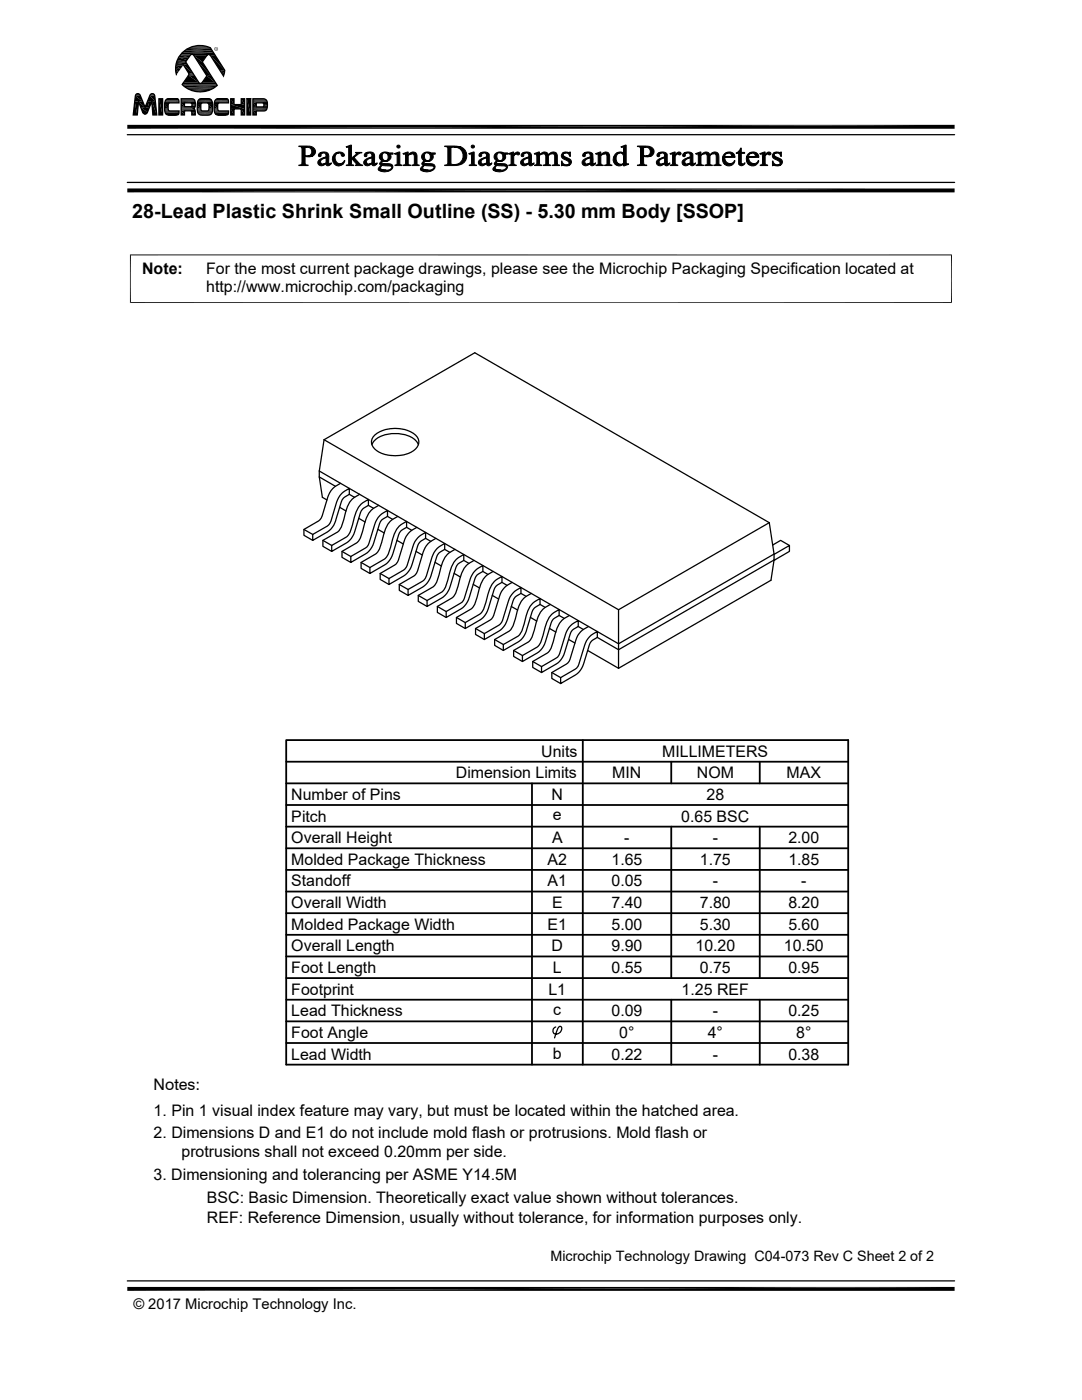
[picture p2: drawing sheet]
<svg xmlns="http://www.w3.org/2000/svg" width="216mm" height="279mm" viewBox="0 0 216 279" stroke-linecap="round" stroke-linejoin="round" font-family="sans-serif">
<g fill="none" stroke="#000" stroke-width=".25">
<path d="M27.1 18.9a.52 .52 0 0 1 .9 .1l1 2.4 .9-2.4a.5 .5 0 0 1 .5-.3 .5 .5 0 0 1 .5 .4l.4 3.8h-.8l-.2-2.7-.9 2.2a.5 .5 0 0 1-.5 .4 .5 .5 0 0 1-.4-.4l-.9-2.1-.2 2.6h-.8zM31.7 19.7h.7v3.2h-.7zM33.1 20l.5-.3h1.6l.4 .2 .1 .6-2 .1-.2 .4v.7l.1 .3 .2 .1h1.9a.62 .62 0 0 1-.1 .7 .62 .62 0 0 1-.6 .2h-1.2a.96 .96 0 0 1-.9-1.2 2.92 2.92 0 0 1 .2-1.8zM36.2 19.7h2.3a1.28 1.28 0 0 1 .2 1.9l-.1 .1 .3 .2 .1 1h-.7v-.6l-.2-.2h-1.3v.8h-.6zM36.6 13l1.1 1.7-1.4 2.2a5.1 5.1 0 0 0 7 .1l-2.9-4.6 1-1.5h.5l2.7 4.3 .3-1.2-2.9-4.5a4.8 4.8 0 0 0-5.1 .6 4.8 4.8 0 0 0-1.7 4.8M38.1 10.9h.3l.3 .1 2.6 4.1-1.2 1.6-.4-.2-2.7-4.2zM39.6 20l.5-.3h1.5a.93 .93 0 0 1 .8 1.1l-.1 1.6a.79 .79 0 0 1-.9 .6 2.2 2.2 0 0 1-1.8-.2 3.5 3.5 0 0 1 0-2.8zM43 20l.5-.3h1.6l.4 .2 .1 .6-2 .1-.2 .4v.7l.1 .3 .2 .1h1.9a.62 .62 0 0 1-.1 .7 .62 .62 0 0 1-.6 .2h-1.2a.96 .96 0 0 1-1-1.2 2.92 2.92 0 0 1 .3-1.8zM46 19.7h.7v1.2h1.4v-1.2h.7v3.2h-.7v-1.2h-1.4v1.2h-.7zM49.3 19.7h.7v3.2h-.7zM49.3 19.7h.7M50.5 19.7h2.2a1.49 1.49 0 0 1 .5 2.2l-.5 .2h-1.6v.8h-.6z"/>
<path d="M25.4 36.4h165.1M25.4 26.9h165.1M36.8 20.5h1.3l.2 .2v.4l-.1 .2h-1.4zM40.2 20.7l.2-.2 1.1 .1 .2 .4-.1 1-.2 .1h-1.2l-.1-.4zM51.1 20.5h1.4a.56 .56 0 0 1 0 .8h-1.4zM63.7 94l11.9 6.9M63.7 95.2l3.2 1.8M63.7 95.2l.6 4.1 .9 .5M63.7 94v1.2M64.7 87.8l58.7 33.9M64.7 87.8l30-17.4 58.8 33.9M64.7 87.8l-1 6.2"/>
<path d="M67.9 96.5l-1.2 .7-.9 1.1-.4 .9-1.1 3.8-.5 .7-3.2 2v1.1l1.8 1M68.2 98.5l1.5-1v1.2a2.39 2.39 0 0 0-1.6 1.4l-1.1 3.8-.7 1.4-1 .9-2.9 1.6v-1.1l2.9-1.7 .5-.6 1.4-4.2 .4-.9zM69.7 98.7l1 .6M70.7 99.3h.1M71.8 98.7a4.9 4.9 0 0 0-3 4l-.2 .8a4.8 4.8 0 0 1-1.2 2.7l-3 1.6v1.2l1.8 1M74.2 88.7a4.5 4.5 0 0 1 4.1-2.2 5.6 5.6 0 0 1 5 1.8l.2 .4M74.5 87.2a6.5 6.5 0 0 1 8.7 0 1.88 1.88 0 0 1-.7 2.8 6.9 6.9 0 0 1-7.8-.5 1.74 1.74 0 0 1-.2-2.3zM60.6 105.7l1.8 1M64.4 107.8l1.8 1.1M67.8 101.2l1.2 .8M68.2 110l1.8 1.1M71.6 103.4l1.3 .8"/>
<path d="M72 100.7l1.5-1v1.2a2.39 2.39 0 0 0-1.6 1.4l-1.3 4.3-.5 .9-1 .9-2.9 1.6v-1.1l2.9-1.7a5.5 5.5 0 0 0 1.5-3.5 6.6 6.6 0 0 1 1.4-3zM72.1 112.2l1.7 1.1M73.5 100.9l1 .6M75.4 105.6l1.3 .8M75.6 100.9a5 5 0 0 0-3 4.1l-.2 .8a4.4 4.4 0 0 1-1.2 2.6l-3 1.6v1.2l1.8 1M75.6 100.9l47.8 27.6 31.1-17.9M75.8 102.9l1.5-1v1.2a2.26 2.26 0 0 0-1.6 1.4l-1.3 4.3-.5 .8-.6 .7-3.3 1.9v-1.1l2.9-1.7 .6-.6 1.5-4.6zM75.9 114.4l1.7 1.1M77.3 103.1l1.1 .6M79.2 107.8l1.3 .8M79.4 103.1a4.9 4.9 0 0 0-3 4l-.2 .9a4.5 4.5 0 0 1-1.2 2.6l-2.9 1.6v1.2l1.7 1M79.6 105.1l1.5-1v1.1a2.33 2.33 0 0 0-1.6 1.5l-1.1 3.8-.7 1.3-.6 .7-3.3 1.9v-1.1l2.9-1.7a5.5 5.5 0 0 0 1.5-3.5 6.8 6.8 0 0 1 1.4-3z"/>
<path d="M79.7 116.6l1.7 1M81.1 105.2l1 .6M83 110l1.3 .8M83.2 105.2a4.2 4.2 0 0 0-2.6 2.8l-1.1 3.8-.4 .7-3.2 1.9v1.2l1.7 1M83.4 107.3l1.5-1v1.1a2.39 2.39 0 0 0-1.5 1.5l-1.2 3.7-.7 1.4-1 1-2.9 1.6v-1.1l2.9-1.7 .6-.6 1.5-4.7zM83.5 118.8l1.7 1M84.9 107.4l1.1 .6M86.8 112.2l1.3 .8M87 107.4l-1.2 .8-1 1.1-.4 .9-1.1 3.8-.4 .7-3.2 1.9v1.2l1.7 1M87.2 109.5l1.5-1v1.1a2.39 2.39 0 0 0-1.6 1.5l-1.1 3.8-.7 1.3-1 1-2.9 1.6v-1.2l2.9-1.6 .6-.6 1.3-4.2 .4-.9zM88.7 109.6l1.1 .6M90.6 114.4l1.3 .8"/>
<path d="M90.8 109.6a5 5 0 0 0-2.9 4.1l-.3 .8a4.5 4.5 0 0 1-1.2 2.6l-2.9 1.7v1.2l1.7 1M91 111.7l1.5-1v1.1a2.26 2.26 0 0 0-1.5 1.5l-1.4 4.3-.5 .8-.9 .9-3 1.7v-1.2l3-1.6a5.5 5.5 0 0 0 1.4-3.5 6.6 6.6 0 0 1 1.4-3zM92.5 111.8l1.1 .6M94.4 116.6l1.3 .7M94.6 111.8a5 5 0 0 0-3 4.1l-.2 .9a4.4 4.4 0 0 1-1.2 2.5l-2.9 1.7v1.2l1.7 1M94.8 113.9l1.6-1v1.1a2.26 2.26 0 0 0-1.6 1.5l-1.3 4.3-.6 .8-.6 .7-3.3 1.9v-1.2l2.9-1.6 .6-.6 1.5-4.7zM96.4 114l1 .6M98.2 118.8l1.3 .7M98.4 114a4.9 4.9 0 0 0-2.9 4.1l-.2 .9a4.5 4.5 0 0 1-1.3 2.5l-2.9 1.7v1.2l1.7 1M98.6 116.1l1.6-1.1v1.2a2.33 2.33 0 0 0-1.6 1.5l-1.2 3.8-.6 1.3-1 .9-3 1.7v-1.2l3-1.6a5.5 5.5 0 0 0 1.4-3.5 6.8 6.8 0 0 1 1.4-3zM100.2 116.2l1 .6M102.2 116.2a4.3 4.3 0 0 0-2.5 2.8l-1.2 3.8-.4 .7-3.2 1.9v1.2l1.7 1"/>
<path d="M102.4 118.3l1.5-1.1v1.2a2.28 2.28 0 0 0-1.5 1.5l-1.1 3.7-.8 1.4-.9 .9-3 1.7v-1.2l3-1.6 .5-.6 1.5-4.7zM103.9 118.4l1.1 .6M106 118.4a4.9 4.9 0 0 0-2.9 4.1l-.2 .8a4.8 4.8 0 0 1-1.3 2.6l-2.9 1.7v1.2l1.7 1M153.5 104.3l-30.1 17.4M153.5 104.3l1 6.3M154.2 108.8l1.6-1 1.7 1.1M154.5 110.6l3-1.7v1.1l-3 1.8M154.5 110.6v1.2M154.5 111.8l-.7 4-30.4 17.6M154.5 111.8l-31.1 17.9-4.2-2.5M87.3 121l1.7 1M91.1 123.2l1.7 1"/>
<path d="M94.9 125.4l1.7 1M98.7 127.6l1.7 1M102 121l1.3 .8M102.5 129.8l1.7 1M105.8 123.2l1.3 .8M106.2 120.5l1.6-1.1v1.2a2.39 2.39 0 0 0-1.6 1.5l-1.1 3.8-.7 1.3-1 .9-3 1.7v-1.2l3-1.6a9.2 9.2 0 0 0 1.7-4.4l.6-1.5zM106.3 132l1.8 1M107.8 120.6l1 .6M109.6 125.4l1.3 .8M109.8 120.6a5 5 0 0 0-2.9 4.1l-.2 .8a4.5 4.5 0 0 1-1.3 2.6l-2.9 1.7v1.2l1.7 1M110.1 122.6l1.5-1v1.2a2.26 2.26 0 0 0-1.6 1.5l-1.3 4.2-.5 .9-1 .9-3 1.7v-1.2l3-1.7a5.6 5.6 0 0 0 1.4-3.4 6.7 6.7 0 0 1 1.5-3.1zM110.1 134.2l1.8 1"/>
<path d="M111.6 122.8l1 .6M113.5 127.6l1.2 .7M113.6 122.8a5 5 0 0 0-2.9 4.1l-.2 .9a4.4 4.4 0 0 1-1.3 2.5l-2.9 1.7v1.2l1.8 1M113.9 124.9l1.5-1.1v1.2a2.26 2.26 0 0 0-1.6 1.5l-1.3 4.2-.5 .9-.7 .7-3.2 1.9v-1.2l2.9-1.7 .5-.5 1.5-4.7zM115.4 125l1 .6M117.3 129.8l6.1 3.6M117.4 125a4.1 4.1 0 0 0-2.5 2.8l-1.3 4.2-.6 .5-2.9 1.7v1.2l1.8 1M117.6 127.1l1.6-1.1v1.2a2.33 2.33 0 0 0-1.6 1.5l-1.1 3.8-.7 1.3-1 .9-2.9 1.7v-1.2l2.9-1.7 .5-.5 1.5-4.7zM123.4 121.7v11.7M110.9 205a.76 .76 0 0 0-.4 1.2 .76 .76 0 0 0 1.3-.2l.3-.9-.1-.2-.3-.1a4 4 0 0 0-1 2.3M25.4 255.6h165.1"/>
</g>
<g fill="none" stroke="#000" stroke-width=".2">
<path d="M33.1 19.9h2.6M33.2 19.8h2.4M33.3 19.7h2.2M33.4 19.7h2.1M35.9 11h2.2M36 10.9h2.1M36.2 19.7h2.3M36.2 19.7h2.4M36.2 19.8h2.5M36.2 19.9h2.6M36.3 16.9h7M36.4 16.9h6.9"/>
<path d="M36.4 17h6.9M36.5 16.6h3.4M36.5 16.7h6.6M36.5 16.5h3.3M36.9 17.4h6M37.5 17.7h4.9M37.8 9.5h4.2M38 9.4h3.7M38.4 10.9h3.2M38.5 9.3h2.8M38.5 11h2.9M38.7 11h2.6"/>
<path d="M38.7 18.2h2.5M38.7 9.2h2.4M39.6 19.9h2.6M39.8 19.8h2.2M40.1 16.6h3M40.2 16.6h2.9M42.8 10.9h-6.8M43 19.9h2.6M43.1 19.8h2.4M43.2 19.7h2.2M43.3 19.7h2M50.5 19.7h2.2"/>
<path d="M50.5 19.7h2.4M50.5 19.8h2.5M50.5 19.9h2.6M50.5 19.9h2.7M32.9 20.5h2.8M32.9 22.2h2.8M32.9 22.3h2.8M32.9 20.4h2.8M32.9 20.3h2.8M32.9 22.4h2.8M32.9 22.5h2.8M32.9 20.2h2.8"/>
<path d="M33 20.1h2.7M33 22.6h2.7M33 20h2.7M33 22.7h2.7M33.1 22.7h2.6M33.1 22.8h2.6M33.2 22.8h2.4M33.3 22.9h2.3M33.4 22.9h2.1M36.2 20h2.7M36.2 20.2h2.7M36.2 21.3h2.7"/>
<path d="M36.2 21.4h2.7M36.2 21.5h2.7M36.2 21.6h2.6M36.2 21.6h2.5M36.2 21.7h2.5M36.2 21.8h2.6M36.2 21.9h2.7M36.2 22h2.7M36.2 22.1h2.7M39.4 20.5h3M39.4 22.2h3M39.4 20.4h3"/>
<path d="M39.4 22.3h3M39.4 22.5h2.9M39.4 20.2h3M39.5 22.6h2.8M39.5 20h2.8M39.5 22.7h2.7M39.6 22.8h2.6M39.7 22.8h2.4M39.8 22.9h2.2M42.8 22.2h2.8M42.8 20.5h2.8M42.8 20.4h2.8"/>
<path d="M42.8 22.3h2.8M42.8 20.3h2.8M42.8 22.4h2.8M42.8 22.5h2.8M42.8 20.2h2.8M42.9 22.6h2.7M42.9 20.1h2.7M42.9 20h2.7M42.9 22.7h2.7M43 22.7h2.6M43 22.8h2.6M43.1 22.8h2.4"/>
<path d="M43.2 22.9h2.2M43.3 22.9h2M50.5 20h2.7M50.5 20.2h2.8M50.5 20.4h2.8M50.5 20.5h2.8M50.5 21.4h2.8M50.5 21.7h2.8M50.5 21.8h2.8M50.5 21.9h2.7M50.5 22h2.6M53 22.1h-2.5"/>
<path d="M26 50.8v9.7M189.9 50.8v9.7M189.9 50.9h-164M25.9 60.4h164"/>
</g>
<g fill="#000" stroke="#000" stroke-width=".2">
<path d="M80.4 30.6l.3 .1zM118.9 30.6l.2 .1zM123.9 29.3h.3zM151.6 30.6l.3 .1z"/>
<path d="M60.2 29.4h1.1h-.4v1.7h1.5l-1.5 .1v1.6l.6 .2h-1.9v-.1a.5 .5 0 0 0 .7-.6z" fill-rule="evenodd"/>
<path d="M59.6 29.1h1.6a1.26 1.26 0 0 1 1.3 .4 1.26 1.26 0 0 1 .3 1.3l-.4 .3h-1a.87 .87 0 0 0 .8-.9 .87 .87 0 0 0-.9-.8h-1.1z" fill-rule="evenodd"/>
<path d="M60.9 31.2h1.3z" fill-rule="evenodd"/>
<path d="M63.6 30.7l.3-.2h.6l-.4 .2a.36 .36 0 0 1-.1 .4 .36 .36 0 0 1-.3 .1l-.2-.1z" fill-rule="evenodd"/>
<path d="M63.5 32.1a1.65 1.65 0 0 1 1.6-.6 1.09 1.09 0 0 0-1.1 .9l.3 .3 .6 .1a.83 .83 0 0 1-.9 .3 .83 .83 0 0 1-.6-.7z" fill-rule="evenodd"/>
<path d="M63.9 30.5l.2-.1a1.3 1.3 0 0 1 1.5 .4l.1 1.9 .3 .1a.51 .51 0 0 1-.5 .3 .51 .51 0 0 1-.4-.3v-.1l-.3-.1 .3-.1v-1h-.5l.5-.3a.56 .56 0 0 0-.6-.7z" fill-rule="evenodd"/>
<path d="M64.4 32.8l.7-.1z" fill-rule="evenodd"/>
<path d="M65.7 32.7l.4-.2-.1 .3z" fill-rule="evenodd"/>
<path d="M67 30.6l.6-.1a1.1 1.1 0 0 0-.7 1.2 1.1 1.1 0 0 0 .9 1h.7a1.33 1.33 0 0 1-2-.2 1.33 1.33 0 0 1 .5-1.9z" fill-rule="evenodd"/>
<path d="M67.1 30.5a1.26 1.26 0 0 1 1.6 .4v.2a.46 .46 0 0 1-.5 0 .46 .46 0 0 1-.2-.5z" fill-rule="evenodd"/>
<path d="M67.8 32.7a.93 .93 0 0 0 .9-.7l.1 .2-.3 .5z" fill-rule="evenodd"/>
<path d="M69.1 29.3h.2z" fill-rule="evenodd"/>
<path d="M69.1 29.3l1-.3v3.7l.5 .3h-1.5l.3-.1 .2-.3v-3l-.1-.2z" fill-rule="evenodd"/>
<path d="M70.9 30.4h1.3l-.7 .4-.9 .6 1.2 1.3 .6 .3h-1.5l.2-.3-1-1.1 1-.8v-.3z" fill-rule="evenodd"/>
<path d="M72.8 30.7l.2-.2h.7h-.2a.46 .46 0 0 0-.3 .6l-.2 .2a.32 .32 0 0 1-.3-.2 .32 .32 0 0 1 .1-.4z" fill-rule="evenodd"/>
<path d="M72.7 32.1a1.64 1.64 0 0 1 1.5-.6 1.06 1.06 0 0 0-1.1 .9l.4 .3 .6 .1a.84 .84 0 0 1-.9 .3 .84 .84 0 0 1-.6-.7z" fill-rule="evenodd"/>
<path d="M73 30.5l.2-.1a1.31 1.31 0 0 1 1.5 .4l.1 1.9 .3 .1a.48 .48 0 0 1-.5 .3 .48 .48 0 0 1-.4-.4l-.2-.1 .2-.1v-1h-.5l.5-.3a.54 .54 0 0 0-.5-.7z" fill-rule="evenodd"/>
<path d="M73.6 32.8l.6-.1z" fill-rule="evenodd"/>
<path d="M74.9 32.7l.3-.2-.1 .3z" fill-rule="evenodd"/>
<path d="M75.7 33.3l.5-.3-.3 .5a.93 .93 0 0 0 1.1 .5h-1.4a.42 .42 0 0 1 .1-.7z" fill-rule="evenodd"/>
<path d="M76 30.6l.8-.3 .7 .2h-.7a.83 .83 0 0 0-.5 .8 .83 .83 0 0 0 .5 .7h.7l-1.1 .1-.2 .3 .4 .2a2.38 2.38 0 0 1 1.7 .4l.1 .4a1.97 1.97 0 0 1-2.8 .6h1.4a.8 .8 0 0 0 1.1-.7l-.3-.2-1.7-.1a.48 .48 0 0 1-.3-.5 .48 .48 0 0 1 .5-.4 .85 .85 0 0 1-.3-1.5z" fill-rule="evenodd"/>
<path d="M76.4 32.1h1z" fill-rule="evenodd"/>
<path d="M76.8 30.5h1.6v.3h-.5a.81 .81 0 0 1-.4 1.2h-.6a.82 .82 0 0 0 .5-.8 .82 .82 0 0 0-.6-.7z" fill-rule="evenodd"/>
<path d="M78.7 30.6l.3 .1z" fill-rule="evenodd"/>
<path d="M78.7 30.6l1.1-.3v2.1a.37 .37 0 0 0 .4 .5v.1h-1.4l.4-.3v-1.6l-.1-.3z" fill-rule="evenodd"/>
<path d="M80.4 30.6l1-.3v.6h-.5z" fill-rule="evenodd"/>
<path d="M80.9 30.9l1.3-.2-.8 .4 .1 1.6 .4 .3h-1.4l.4-.3z" fill-rule="evenodd"/>
<path d="M81.7 30.7a.84 .84 0 0 1 .9-.4 .84 .84 0 0 1 .6 .8v1.6l.5 .3h-1.5l.3-.1 .2-.3-.1-1.6-.3-.3z" fill-rule="evenodd"/>
<path d="M84.1 33.3l.5-.3-.2 .5a.93 .93 0 0 0 1 .5h-1.4a.42 .42 0 0 1 .1-.7z" fill-rule="evenodd"/>
<path d="M84.4 30.6l.9-.3 .6 .2h-.7a.83 .83 0 0 0-.5 .8 .83 .83 0 0 0 .5 .7h.7l-1.1 .1-.2 .3 .5 .2a2.38 2.38 0 0 1 1.6 .4l.1 .4a1.97 1.97 0 0 1-2.8 .6h1.4a.8 .8 0 0 0 1.2-.7l-.4-.2-1.7-.1a.48 .48 0 0 1-.3-.5 .48 .48 0 0 1 .5-.4 .85 .85 0 0 1-.3-1.5z" fill-rule="evenodd"/>
<path d="M84.8 32.1h1z" fill-rule="evenodd"/>
<path d="M85.2 30.5h1.6v.3h-.5a.81 .81 0 0 1-.4 1.2h-.6a.82 .82 0 0 0 .6-.8 .82 .82 0 0 0-.7-.7z" fill-rule="evenodd"/>
<path d="M88.7 29.1h2l1.3 .3-2 .1v3.2l1.9 .1-.9 .2h-2.3l.6-.2v-.2l.1-2.9a.46 .46 0 0 0-.7-.4z" fill-rule="evenodd"/>
<path d="M90.7 29.4h1.3a1.86 1.86 0 0 1 1.2 1.7 1.86 1.86 0 0 1-1.3 1.7h-1.2a1.73 1.73 0 0 0 1.7-1.7 1.73 1.73 0 0 0-1.7-1.7z" fill-rule="evenodd"/>
<path d="M93.6 30.6l.3 .1z" fill-rule="evenodd"/>
<path d="M93.6 30.6l1-.3v2.1a.36 .36 0 0 0 .1 .4 .36 .36 0 0 0 .4 .1v.1h-1.5v-.1a.38 .38 0 0 0 .5-.5v-1.5l-.1-.1z" fill-rule="evenodd"/>
<path d="M95.7 30.7l.2-.2h.6h-.1a.43 .43 0 0 0-.3 .6l-.2 .2a.32 .32 0 0 1-.3-.2 .32 .32 0 0 1 .1-.4z" fill-rule="evenodd"/>
<path d="M95.7 31.9l.9-.4h.5a1.08 1.08 0 0 0-1.1 .9l.4 .3 .5 .1a.79 .79 0 0 1-.9 .2 .79 .79 0 0 1-.5-.9z" fill-rule="evenodd"/>
<path d="M95.9 30.5a1.28 1.28 0 0 1 1.7 .4v1.7l.4 .2a.48 .48 0 0 1-.5 .3 .48 .48 0 0 1-.4-.4l-.2-.1 .2-.1v-1h-.5l.5-.2-.1-.6z" fill-rule="evenodd"/>
<path d="M96.5 32.8l.6-.1z" fill-rule="evenodd"/>
<path d="M97.8 32.7l.3-.2-.1 .3z" fill-rule="evenodd"/>
<path d="M98.6 33.3l.5-.3-.3 .5a.94 .94 0 0 0 1.1 .5h-1.4a.42 .42 0 0 1 .1-.7z" fill-rule="evenodd"/>
<path d="M98.9 30.6a1.47 1.47 0 0 1 1.5-.1h-.7a.81 .81 0 0 0-.6 .8 .81 .81 0 0 0 .7 .7h.6l-1.1 .1-.2 .5 1.7 .1a.6 .6 0 0 1 .5 .7 2.05 2.05 0 0 1-2.8 .6 4.5 4.5 0 0 0 2.3-.3l.2-.4-.2-.2h-1.3a.55 .55 0 0 1-.8-.6l.4-.4a.85 .85 0 0 1-.2-1.5z" fill-rule="evenodd"/>
<path d="M99.3 32.1h1z" fill-rule="evenodd"/>
<path d="M99.7 30.5h1.6v.3h-.6a.83 .83 0 0 1-.3 1.2h-.6h.1a.84 .84 0 0 0 .4-.8 .84 .84 0 0 0-.6-.7z" fill-rule="evenodd"/>
<path d="M101.5 30.6l.2 .1z" fill-rule="evenodd"/>
<path d="M101.5 30.6l1-.3v.6h.2l-.2 .3v1.5l.5 .3h-1.5l.5-.3v-1.7l-.1-.2z" fill-rule="evenodd"/>
<path d="M102.7 30.7h.2l-.4 .2z" fill-rule="evenodd"/>
<path d="M102.7 30.7a.49 .49 0 0 1 .5-.4 .49 .49 0 0 1 .5 .5 .49 .49 0 0 1-.8-.1z" fill-rule="evenodd"/>
<path d="M104.1 30.7l.3-.2h.6h-.2a.46 .46 0 0 0-.3 .6l-.1 .2a.32 .32 0 0 1-.4-.2 .32 .32 0 0 1 .1-.4z" fill-rule="evenodd"/>
<path d="M104 32.1a1.64 1.64 0 0 1 1.5-.6 1.06 1.06 0 0 0-1.1 .9l.4 .3 .6 .1a.84 .84 0 0 1-.9 .3 .84 .84 0 0 1-.6-.7z" fill-rule="evenodd"/>
<path d="M104.4 30.5l.1-.1a1.31 1.31 0 0 1 1.5 .4l.1 1.9 .3 .1a.48 .48 0 0 1-.5 .3 .48 .48 0 0 1-.4-.4l-.2-.1 .2-.1v-1h-.4l.4-.3a.54 .54 0 0 0-.5-.7z" fill-rule="evenodd"/>
<path d="M104.9 32.8l.6-.1z" fill-rule="evenodd"/>
<path d="M106.2 32.7l.4-.2-.2 .3z" fill-rule="evenodd"/>
<path d="M106.6 30.6l.3 .1z" fill-rule="evenodd"/>
<path d="M106.6 30.6l1.1-.3v.6h-.6l-.1-.1z" fill-rule="evenodd"/>
<path d="M107.1 30.9l1.3-.2-.7 .3v1.7l.4 .3h-1.4l.4-.3z" fill-rule="evenodd"/>
<path d="M107.9 30.7a.86 .86 0 0 1 1.5 .2h.2l-.2 .1 .1 1.7 .4 .3h-1.5l.5-.3v-1.5l-.2-.4z" fill-rule="evenodd"/>
<path d="M109.5 30.8l.2-.2 .5 .1-.6 .2h-.2z" fill-rule="evenodd"/>
<path d="M109.7 30.6a.85 .85 0 0 1 .9-.2 .85 .85 0 0 1 .6 .7v1.3a.37 .37 0 0 0 .5 .5v.1h-1.5l.5-.3v-1.5a.45 .45 0 0 0-.5-.5z" fill-rule="evenodd"/>
<path d="M112 32.1a1.36 1.36 0 0 0 1.6 .9l-1.6 .1z" fill-rule="evenodd"/>
<path d="M112.2 30.7l.2-.2h.5a.39 .39 0 0 0-.5 .2 .39 .39 0 0 0 .2 .5l.8 .4a.73 .73 0 0 1 .6 .6 .73 .73 0 0 1-.4 .8h-.5l.4-.4a1.73 1.73 0 0 0-1.1-.9l-.4-.5z" fill-rule="evenodd"/>
<path d="M112.4 30.5l.4-.2 .8 .1z" fill-rule="evenodd"/>
<path d="M112.2 33h1.4l-.5 .1z" fill-rule="evenodd"/>
<path d="M112.4 30.5l1.4-.2v.9l-.2-.1a.7 .7 0 0 0-.7-.6z" fill-rule="evenodd"/>
<path d="M116.5 30.6l.1-.1h.6l-.4 .2a.36 .36 0 0 1 0 .4 .36 .36 0 0 1-.4 .1l-.1-.2z" fill-rule="evenodd"/>
<path d="M116.5 31.8l.8-.3h.5a1.09 1.09 0 0 0-1.1 .9l.3 .3 .6 .1a.89 .89 0 0 1-1.5-.2l.1-.4z" fill-rule="evenodd"/>
<path d="M116.6 30.5l.2-.1a1.1 1.1 0 0 1 1.3 .2 1.1 1.1 0 0 1 .2 1.2v.8l.4 .2a.51 .51 0 0 1-.4 .3 .51 .51 0 0 1-.5-.3v-.1l-.2-.1 .2-.1v-1h-.5l.5-.3a.55 .55 0 0 0-.6-.7z" fill-rule="evenodd"/>
<path d="M117.1 32.8l.7-.1z" fill-rule="evenodd"/>
<path d="M118.5 32.7l.3-.2-.1 .3z" fill-rule="evenodd"/>
<path d="M118.9 30.6l1-.3v.6h-.6z" fill-rule="evenodd"/>
<path d="M119.3 30.9l1.4-.2-.8 .4v1.3a.39 .39 0 0 0 .1 .4 .39 .39 0 0 0 .4 .1v.1h-1.5l.5-.3z" fill-rule="evenodd"/>
<path d="M120.1 30.7a.84 .84 0 0 1 .9-.3 .84 .84 0 0 1 .6 .7l.1 1.6 .4 .3h-1.4l.4-.3v-1.7l-.4-.3z" fill-rule="evenodd"/>
<path d="M122.7 30.9l.4-.4h.6a1.2 1.2 0 0 0-.8 1.2 1.2 1.2 0 0 0 .9 1.1h-1a1.4 1.4 0 0 1-.1-1.9z" fill-rule="evenodd"/>
<path d="M123.1 30.5a1.12 1.12 0 0 1 1.3 .1z" fill-rule="evenodd"/>
<path d="M123.9 29.3l1-.3v3.3l.3 .4h-.8a1.19 1.19 0 0 1-1.6 .1h1l.6-.3v-1.4l-.3-.5h.3v-1v-.2z" fill-rule="evenodd"/>
<path d="M124.4 32.7h1v.1l-1 .3z" fill-rule="evenodd"/>
<path d="M127.7 29.4h1.1h-.4v1.7h1.6l-1.6 .1v1.1a.47 .47 0 0 0 .1 .5 .47 .47 0 0 0 .6 .1v.1h-1.9l.4-.1 .2-.3z" fill-rule="evenodd"/>
<path d="M127.2 29.1h1.6a1.23 1.23 0 0 1 1.3 .4 1.23 1.23 0 0 1 .2 1.3l-.3 .3h-1.1a.87 .87 0 0 0 .9-.9 .87 .87 0 0 0-1-.8h-1.1z" fill-rule="evenodd"/>
<path d="M128.4 31.2h1.4z" fill-rule="evenodd"/>
<path d="M131.2 30.7l.3-.2h.6h-.2a.42 .42 0 0 0-.3 .6l-.2 .2a.32 .32 0 0 1-.3-.2 .32 .32 0 0 1 .1-.4z" fill-rule="evenodd"/>
<path d="M131.3 31.9l.7-.4h.6a1.12 1.12 0 0 0-1.1 .9l.4 .3 .6 .1a.79 .79 0 0 1-1 .2 .79 .79 0 0 1-.5-.9z" fill-rule="evenodd"/>
<path d="M131.5 30.5a1.23 1.23 0 0 1 1.6 .4l.1 1.7 .3 .2a.48 .48 0 0 1-.5 .3 .48 .48 0 0 1-.4-.4l-.2-.1 .2-.1v-1h-.4l.4-.2-.1-.6-.4-.2z" fill-rule="evenodd"/>
<path d="M132 32.8l.6-.1z" fill-rule="evenodd"/>
<path d="M133.3 32.7l.3-.2-.1 .3z" fill-rule="evenodd"/>
<path d="M133.7 30.6l.3 .1z" fill-rule="evenodd"/>
<path d="M133.7 30.6l1-.3v.6h.2l-.2 .3 .1 1.5 .5 .3h-1.6l.5-.3v-1.8l-.1-.1z" fill-rule="evenodd"/>
<path d="M134.9 30.7h.3l-.5 .2z" fill-rule="evenodd"/>
<path d="M134.9 30.7a.48 .48 0 0 1 .5-.4 .48 .48 0 0 1 .5 .5 .47 .47 0 0 1-.7-.1z" fill-rule="evenodd"/>
<path d="M136.3 30.7l.3-.2h.6a.44 .44 0 0 0-.5 .6 .31 .31 0 0 1-.4 .1 .31 .31 0 0 1 0-.5z" fill-rule="evenodd"/>
<path d="M136.4 31.9l.7-.4h.6a1.11 1.11 0 0 0-1 .9l.3 .3 .6 .1a.79 .79 0 0 1-1 .2 .79 .79 0 0 1-.4-.9z" fill-rule="evenodd"/>
<path d="M136.6 30.5a1.23 1.23 0 0 1 1.7 .4v1.7l.4 .2a.48 .48 0 0 1-.5 .3 .48 .48 0 0 1-.5-.4l-.2-.1 .2-.1v-1h-.4l.4-.2-.1-.6z" fill-rule="evenodd"/>
<path d="M137.1 32.8l.6-.1z" fill-rule="evenodd"/>
<path d="M138.4 32.7l.4-.2-.1 .3z" fill-rule="evenodd"/>
<path d="M138.8 30.6l.3 .1z" fill-rule="evenodd"/>
<path d="M138.8 30.6l1.1-.3v.6h-.6l-.1-.1z" fill-rule="evenodd"/>
<path d="M139.3 30.9l1.3-.2-.7 .3v1.7l.5 .3h-1.5l.4-.3z" fill-rule="evenodd"/>
<path d="M140.1 30.7a.86 .86 0 0 1 1.5 .2h.2l-.2 .2 .1 1.6 .4 .3h-1.4l.4-.3v-1.8l-.4-.2z" fill-rule="evenodd"/>
<path d="M141.8 30.8l.1-.2 .5 .1-.8 .2z" fill-rule="evenodd"/>
<path d="M141.9 30.6a.85 .85 0 0 1 1-.2 .85 .85 0 0 1 .5 .8l.1 1.5 .4 .3h-1.5v-.1a.37 .37 0 0 0 .5-.4v-1.2a.52 .52 0 0 0-.5-.6z" fill-rule="evenodd"/>
<path d="M144.5 30.7l.3-.2h.6a.73 .73 0 0 0-.8 .7l-.4 .1z" fill-rule="evenodd"/>
<path d="M144.8 30.5a1.17 1.17 0 0 1 1.9 .9h-2.1a1.11 1.11 0 0 0 1.1 1.2l-1.2 .1-.3-.7v-.6v-.1l1.8-.1a.62 .62 0 0 0-.6-.7z" fill-rule="evenodd"/>
<path d="M144.5 32.7l1.2-.1a.85 .85 0 0 0 .9-.6l.1 .1a1.26 1.26 0 0 1-1 1 1.26 1.26 0 0 1-1.2-.4z" fill-rule="evenodd"/>
<path d="M147.8 29.5h.1v.9h.7v.2h-.7v1.9l.3 .2-.8 .1v-2.2l-.5-.1 .6-.4z" fill-rule="evenodd"/>
<path d="M147.4 32.8l.9-.1 .2-.2h.2l-.1 .1a.68 .68 0 0 1-1.2 .2z" fill-rule="evenodd"/>
<path d="M149.3 30.7l.3-.2h.5a.73 .73 0 0 0-.7 .7l-.4 .1z" fill-rule="evenodd"/>
<path d="M149.6 30.5l.1-.1a1.13 1.13 0 0 1 1.7 1h-2a1.1 1.1 0 0 0 1.1 1.2l-1.3 .1-.3-.7 .1-.7 1.7-.1a.66 .66 0 0 0-.6-.7z" fill-rule="evenodd"/>
<path d="M149.2 32.7l1.5-.1 .4-.2 .2-.4a1.16 1.16 0 0 1-.8 1.1 1.16 1.16 0 0 1-1.3-.4z" fill-rule="evenodd"/>
<path d="M151.6 30.6l1.1-.3v.6h.1l-.1 .3v1.5l.5 .3h-1.5l.4-.3v-1.5v-.4z" fill-rule="evenodd"/>
<path d="M152.8 30.7h.3l-.4 .2z" fill-rule="evenodd"/>
<path d="M152.9 30.6a.46 .46 0 0 1 .6-.3 .46 .46 0 0 1 .3 .5 .49 .49 0 0 1-.7-.1h-.3z" fill-rule="evenodd"/>
<path d="M154.1 32.1a1.35 1.35 0 0 0 1.6 .9l-1.6 .1z" fill-rule="evenodd"/>
<path d="M154.4 30.6l.6-.1h-.3a.35 .35 0 0 0-.2 .3 .35 .35 0 0 0 .2 .4l.8 .4a.73 .73 0 0 1 .6 .6 .73 .73 0 0 1-.4 .8h-.5l.4-.4a1.71 1.71 0 0 0-1.1-.9 .65 .65 0 0 1-.1-1.1z" fill-rule="evenodd"/>
<path d="M154.5 30.5l.4-.2 .8 .1z" fill-rule="evenodd"/>
<path d="M154.3 33h1.4l-.5 .1z" fill-rule="evenodd"/>
<path d="M154.5 30.5l1.4-.2v.9l-.2-.1a.7 .7 0 0 0-.7-.6z" fill-rule="evenodd"/>
<circle cx="79.5" cy="29.3" r=".31"/>
<circle cx="94.3" cy="29.3" r=".31"/>
</g>
<g fill="#000">
<path d="M27 19.2l1.5 1.1h-1.6zM27 19.2h1l.5 1.1zM27 19h1zM27 19l1 .2h-1zM27 19h1v.2zM27.1 18.9l.9 .1h-1zM27.1 18.9h.8l.1 .1zM27.1 18.9h.8zM27.1 18.8l.8 .1zM27.1 18.8l.2-.1 .6 .1zM27.3 18.7l.6 .1zM27.3 18.7h.4z"/>
<path d="M27.3 18.7h.3zM29.9 19.1l1.1 1.1h-1.6zM29.9 19.1h1l.1 1.1zM29.9 19l1 .1zM29.9 19h.9zM30 18.9l.8 .1h-.9zM30 18.9h.8v.1zM30 18.9h.8zM30 18.8l.8 .1zM30 18.8l.2-.1 .5 .1zM30.2 18.7l.5 .1zM30.2 18.7h.4z"/>
<path d="M30.2 18.7h.3zM31.7 19.7l.7 3.2h-.7zM31.7 19.7h.7v3.2zM33.5 19.7h1.9zM33.5 19.7h1.8zM33.6 19.7h1.7zM35 13.7l.6 .6h-.5zM35 13.7h1l-.4 .6zM35.1 13.1l.9 .6h-1zM35.1 13.1h1.4l-.5 .6zM35.1 14.3l.1 .6zM35.1 14.3h.5l-.4 .6z"/>
<path d="M35.1 13l1.4 .1h-1.4zM35.1 13h1.5l-.1 .1zM35.3 12.3l1.9 .3h-2zM35.3 12.3h1.7l.2 .3zM35.4 12l1.6 .3h-1.7zM35.4 12h1.9l-.3 .3zM35.6 11.5l1.7 .5h-1.9zM35.6 11.5h2.1l-.4 .5zM36.6 13l1.9 1.6h-.9zM36.6 13h.8l1.1 1.6zM37.6 15l2.1 1.5h-3.1zM37.6 15h1.2l.9 1.5z"/>
<path d="M37.6 14.6l1 .1h-.9zM37.6 14.6h.9l.1 .1zM37.7 14.9l1.1 .1h-1.2zM37.7 14.9h1l.1 .1zM37.7 14.7l1 .2h-1zM37.7 14.7h.9l.1 .2zM38.7 11l1.7 1.4h-.9zM38.7 11h2.6l-.9 1.4zM38.7 18.2l1.9 .1zM39.2 9.1l1.9 .1zM39.3 18.3h1.3zM39.2 9.1h1.5z"/>
<path d="M39.3 9.1h1.4zM39.5 12.4l2.6 2.7h-.8zM39.5 12.4h.9l1.7 2.7zM39.9 19.7h1.9zM40 19.7h1.8zM39.3 9.1h1zM40.1 19.7h1.7zM41.3 15.1l1.7 1.4h-2.7zM41.3 15.1h.8l.9 1.4zM41.6 10.9h1.2zM41.7 10.9h1.2zM41.9 10.9l1 .1z"/>
<path d="M42 11l2.9 3h-1zM42 11h.9l2 3zM42.8 9.8v.1zM42.8 9.6v.2zM42.8 9.9l.1 .1zM42.9 9.5l-.1 .1zM42.9 9.7l-.1 .1zM42.9 9.9v.1zM42.9 10l.1 .1zM42.8 9.6l.1-.1zM42.9 9.5h.1zM43 10.1l.1 .1z"/>
<path d="M43 9.4l.1 .1zM43.1 10.1h.2zM43.1 9.4l.2 .1zM43.3 10.1l.1-.1zM43.3 9.4v.1zM43.4 9.9l-.1 .1zM43.4 19.7h1.9zM43.3 9.5l.1 .2zM43.3 9.4l.1 .1zM43.3 10l.2-.1zM43.4 9.8v.1zM43.4 9.7v.1z"/>
<path d="M43.4 19.7h1.8zM43.5 19.7h1.7zM43.4 9.5l.1 .1zM43.5 9.8l-.1 .1zM43.5 9.6l-.1 .2zM43.9 14l.9 .6h-.6zM43.9 14h1l-.1 .6zM44.2 14.6l.4 .5zM44.2 14.6h.6l-.2 .5zM46 19.7l.7 1.2h-.7zM46 19.7h.7v1.2zM48.1 19.7l.7 1.2h-.7z"/>
<path d="M48.1 19.7h.7v1.2zM49.3 19.7l.7 3.2h-.7zM49.3 19.7h.7v3.2zM25.4 37.6h165.1l-165.1 .8zM25.4 38.4l165.1-.8v.8zM25.4 24.9h165.1l-165.1 .8zM25.4 25.7l165.1-.8v.8zM26.9 20.3h.7zM26.9 20.3l.5 2.6h-.8zM26.9 20.3h.7l-.2 2.6zM27.6 20.3h.9zM27.6 20.3l1.4 1.1h-.9z"/>
<path d="M27.6 20.3h.9l.5 1.1zM28.1 21.4l1.3 1h-.9zM28.1 21.4h1.7l-.4 1zM28.5 22.4h.9zM28.5 22.4l.8 .2h-.7zM28.5 22.4h.9l-.1 .2zM28.6 22.6h.7zM28.6 22.6l.5 .1zM28.6 22.6h.7l-.2 .1zM28.7 22.7h.4zM28.7 22.7h.3zM28.9 22.7h.1z"/>
<path d="M29.4 20.2l.4 1.2h-.8zM29.4 20.2h.9l-.5 1.2zM30.3 20.2l1 2.7h-.8zM30.3 20.2h.7l.3 2.7zM32.9 20.7l.7 .1zM32.9 20.7h.7zM32.9 20.8h.7zM32.9 20.8l.6 .2h-.6zM32.9 20.8h.7l-.1 .2zM32.9 21l.6 .7h-.6zM32.9 21h.6v.7zM32.9 21.7l.7 .1h-.7z"/>
<path d="M32.9 21.7h.6l.1 .1zM32.9 21.8h.7zM32.9 21.8l.7 .1zM32.9 21.9h.7zM32.9 21.9l.7 .1zM32.9 20.5h1zM32.9 20.5l.9 .1zM32.9 20.6h.8zM32.9 20.6h.9zM32.9 20.6l.7 .1zM32.9 22l.8 .1zM32.9 22.1h.8z"/>
<path d="M32.9 22.1h.9zM33.4 22.9h2zM33.5 22.9l1.7 .1zM33.5 22.9h1.9zM33.6 23h1.6zM33.6 23h1.4zM36.2 20.5l.6 .8h-.6zM36.2 20.5h.6v.8zM36.2 22.1l.6 .8h-.6zM36.2 22.1h.6v.8zM38.1 20.5h.8zM38.1 22.1h.8z"/>
<path d="M38.1 20.5h.9zM38.1 21.3h.8zM38.1 22.1l.8 .1zM38.1 20.5l.9 .1zM38.2 22.2h.7zM38.2 20.6h.8zM38.2 21.3h.7zM38.2 20.6l.8 .1zM38.2 21.2l.7 .1zM38.2 22.2l.7 .1zM38.3 20.7h.7zM38.2 21.2h.7z"/>
<path d="M38.3 21.2h.6zM38.3 22.3l.7 .1zM38.3 22.4h.7zM38.3 22.4l.7 .5h-.7zM38.3 22.4h.7v.5zM38.3 20.7l.7 .1zM38.3 20.8h.7zM38.3 21.1h.6zM38.3 21.1l.6 .1zM38.3 20.8l.7 .2h-.7zM38.3 20.8h.7v.2zM38.3 21h.7z"/>
<path d="M38.3 21l.6 .1zM39.4 20.7l.7 .1zM39.4 20.7h.7zM39.4 20.8h.7zM39.4 20.8l.7 .2h-.7zM39.4 20.8h.7v.2zM39.4 21l.7 .7h-.7zM39.4 21h.7v.7zM39.4 21.7l.7 .1h-.7zM39.4 21.7h.7v.1zM39.4 21.8h.7zM39.4 21.8l.7 .1z"/>
<path d="M39.4 21.9h.7zM39.4 21.9l.8 .1zM39.4 20.5h1zM39.4 20.5l.9 .1zM39.4 20.6h.8zM39.4 20.6h.9zM39.4 20.6l.8 .1zM39.4 20.7h.8zM39.4 22l.8 .1zM39.4 22.1h.8zM39.4 22.1h.9zM39.4 22.1h1z"/>
<path d="M39.9 22.9l1.8 .1zM39.9 22.9h2zM40.1 23h1.3zM40.1 23h1.6zM41.3 20.5h1.1zM41.4 20.5l1 .1zM41.5 20.6h.9zM41.4 22.1h1zM41.5 22.1h.9zM41.6 20.6h.8zM41.6 20.6l.8 .1zM41.6 22.1h.8z"/>
<path d="M41.6 20.7h.8zM41.6 22l.8 .1zM41.6 20.7l.8 .1zM41.7 20.8h.7zM41.7 21.9l.7 .1zM41.7 20.8l.7 .2h-.7zM41.7 20.8h.7v.2zM41.7 21.8h.7zM41.7 21.8l.7 .1zM41.7 21.9h.7zM41.7 21l.7 .7h-.7zM41.7 21h.7v.7z"/>
<path d="M41.7 21.7l.7 .1h-.7zM41.7 21.7h.7v.1zM42.7 20.7l.8 .1zM42.7 20.7h.8zM42.7 20.8h.8zM42.7 20.8l.7 .2h-.7zM42.7 20.8h.8l-.1 .2zM42.7 21l.7 .7h-.7zM42.7 21h.7v.7zM42.7 21.7l.8 .1h-.8zM42.7 21.7h.7l.1 .1zM42.7 21.8h.8z"/>
<path d="M42.7 21.8l.8 .1zM42.7 21.9h.8zM42.8 20.5h1zM42.8 20.5l.9 .1zM42.8 20.6h.8zM42.8 20.6h.9zM42.8 20.6l.7 .1zM42.8 20.7h.7zM42.8 21.9l.7 .1zM42.8 22l.8 .1zM42.8 22.1h.8zM42.8 22.1h.9z"/>
<path d="M43.3 22.9h2zM43.4 22.9l1.7 .1zM43.4 22.9h1.9zM43.5 23h1.6zM43.5 23h1.4zM46 20.9l2.8 .8h-2.8zM46 20.9h2.8v.8zM46 21.7l.7 1.2h-.7zM46 21.7h.7v1.2zM48.1 21.7l.7 1.2h-.7zM48.1 21.7h.7v1.2zM50.5 20.5l.6 .8h-.6z"/>
<path d="M50.5 20.5h.6v.8zM50.5 22.1l.6 .8h-.6zM50.5 22.1h.6v.8zM52.4 20.5h.9zM52.5 20.5l.8 .1zM52.5 20.6h.8zM52.5 21.3h.8zM52.6 20.6h.7zM52.6 21.3h.7zM52.6 20.6l.7 .1zM52.6 21.2l.7 .1zM52.6 20.7h.8z"/>
<path d="M52.6 20.7l.8 .1h-.7zM52.6 20.7h.8v.1zM52.6 21.1h.7zM52.6 21.1h.8zM52.6 21.1l.7 .1zM52.6 21.2h.7zM52.7 20.8l.7 .3h-.7zM52.7 20.8h.7v.3zM52.7 21.1h.7zM25.4 256.8h165.1l-165.1 .8zM25.4 257.6l165.1-.8v.8z"/>
</g>
<path d="M36.3 16.8h6.9M37.4 9.6h4.7M38 18.1h3.8M50.5 21.5h2.8" fill="none" stroke="#000" stroke-width=".21"/>
<g fill="none" stroke="#000" stroke-width=".36">
<path d="M36.1 10.7h6.7M36.9 9.9h5.4M57.1 147.7h112.1v64.8h-112.1zM57.1 152h112.1M57.1 156.3h112.1M106.2 156.3v56.2M116.3 147.7v64.8M133.9 152v4.3M151.6 152v4.3M57.1 160.7h112.1M57.1 165h112.1M57.1 169.3h112.1"/>
<path d="M57.1 173.6h112.1M57.1 177.9h112.1M133.9 165v30.2M151.6 165v30.2M57.1 199.5h112.1M57.1 182.2h112.1M57.1 186.6h112.1M57.1 190.9h112.1M57.1 195.2h112.1M133.9 199.5v13M151.6 199.5v13M57.1 203.8h112.1"/>
<path d="M57.1 208.2h112.1"/>
</g>
<path d="M35.1 12.8h2.3M36.4 10.3h6.2" fill="none" stroke="#000" stroke-width=".4"/>
<path d="M35.6 11.2h2.4" fill="none" stroke="#000" stroke-width=".42"/>
<path d="M36.5 17.2h6.8" fill="none" stroke="#000" stroke-width=".34"/>
<path d="M37 17.6h5.9" fill="none" stroke="#000" stroke-width=".3"/>
<path d="M37.5 17.9h4.9M36.2 20.4h2.7" fill="none" stroke="#000" stroke-width=".23"/>
<text font-size="3.9" x="26.4" y="43.5">28-Lead Plastic Shrink Small Outline (SS) - 5.30 mm Body [SSOP]</text>
<g font-size="3.2">
<text x="28.4" y="54.6">Note:</text>
<text x="41.1" y="54.6">For the most current package drawings, please see the Microchip Packaging Specification located at</text>
<text x="41.1" y="58.3">http://www.microchip.com/packaging</text>
<text x="91" y="155.3">Dimension Limits</text>
<text x="108" y="151">Units</text>
<text x="122.2" y="155.3">MIN</text>
<text x="132.1" y="151">MILLIMETERS</text>
<text x="139" y="155.3">NOM</text>
<text x="157" y="155.3">MAX</text>
<text x="58.1" y="159.6">Number of Pins</text>
<text x="110.1" y="159.6">N</text>
<text x="141" y="159.6">28</text>
<text x="58.1" y="164">Pitch</text>
<text x="110.3" y="163.6">e</text>
<text x="135.9" y="164">0.65 BSC</text>
<text x="58.1" y="172.6">Molded Package Thickness</text>
<text x="58.1" y="168.3">Overall Height</text>
<text x="109.3" y="172.6">A2</text>
<text x="110.2" y="168.3">A</text>
<text x="122" y="172.6">1.65</text>
<text x="124.6" y="168.3">-</text>
<text x="139.7" y="172.6">1.75</text>
<text x="142.2" y="168.3">-</text>
<text x="157.3" y="172.6">1.85</text>
<text x="157.3" y="168.3">2.00</text>
<text x="58.1" y="176.9">Standoff</text>
<text x="109.3" y="176.9">A1</text>
<text x="122" y="176.9">0.05</text>
<text x="142.2" y="176.9">-</text>
<text x="159.9" y="176.9">-</text>
<text x="58.1" y="185.5">Molded Package Width</text>
<text x="58.1" y="181.2">Overall Width</text>
<text x="109.3" y="185.5">E1</text>
<text x="110.2" y="181.2">E</text>
<text x="122" y="185.5">5.00</text>
<text x="122" y="181.2">7.40</text>
<text x="139.7" y="185.5">5.30</text>
<text x="139.7" y="181.2">7.80</text>
<text x="157.3" y="185.5">5.60</text>
<text x="157.3" y="181.2">8.20</text>
<text x="58.1" y="189.9">Overall Length</text>
<text x="110.1" y="189.9">D</text>
<text x="122" y="189.9">9.90</text>
<text x="138.8" y="189.9">10.20</text>
<text x="156.4" y="189.9">10.50</text>
<text x="58.1" y="194.2">Foot Length</text>
<text x="110.3" y="194.2">L</text>
<text x="122" y="194.2">0.55</text>
<text x="139.7" y="194.2">0.75</text>
<text x="157.3" y="194.2">0.95</text>
<text x="58.1" y="202.8">Lead Thickness</text>
<text x="58.1" y="198.5">Footprint</text>
<text x="109.4" y="198.5">L1</text>
<text x="110.4" y="202.5">c</text>
<text x="122" y="202.8">0.09</text>
<text x="136" y="198.5">1.25 REF</text>
<text x="142.2" y="202.8">-</text>
<text x="157.3" y="202.8">0.25</text>
<text x="58.1" y="207.1">Foot Angle</text>
<text x="123.6" y="207.1">0°</text>
<text x="141.2" y="207.1">4°</text>
<text x="158.9" y="207.1">8°</text>
<text x="58.1" y="211.5">Lead Width</text>
<text x="110.3" y="211.4">b</text>
<text x="122" y="211.5">0.22</text>
<text x="142.2" y="211.5">-</text>
<text x="157.3" y="211.5">0.38</text>
<text x="30.6" y="217.4">Notes:</text>
<text x="30.6" y="222.7">1. Pin 1 visual index feature may vary, but must be located within the hatched area.</text>
<text x="30.6" y="227.1">2. Dimensions D and E1 do not include mold flash or protrusions. Mold flash or</text>
<text x="36.2" y="230.9">protrusions shall not exceed 0.20mm per side.</text>
<text x="30.6" y="235.5">3. Dimensioning and tolerancing per ASME Y14.5M</text>
<text x="41.3" y="240">BSC: Basic Dimension. Theoretically exact value shown without tolerances.</text>
<text x="41.3" y="244.1">REF: Reference Dimension, usually without tolerance, for information purposes only.</text>
</g>
<g font-size="2.9">
<text x="109.9" y="251.7">Microchip Technology Drawing C04-073 Rev C Sheet 2 of 2</text>
<text x="26.6" y="261.3">© 2017 Microchip Technology Inc.</text>
</g>
<text font-size=".6" x="43" y="10">R</text>
</svg>
